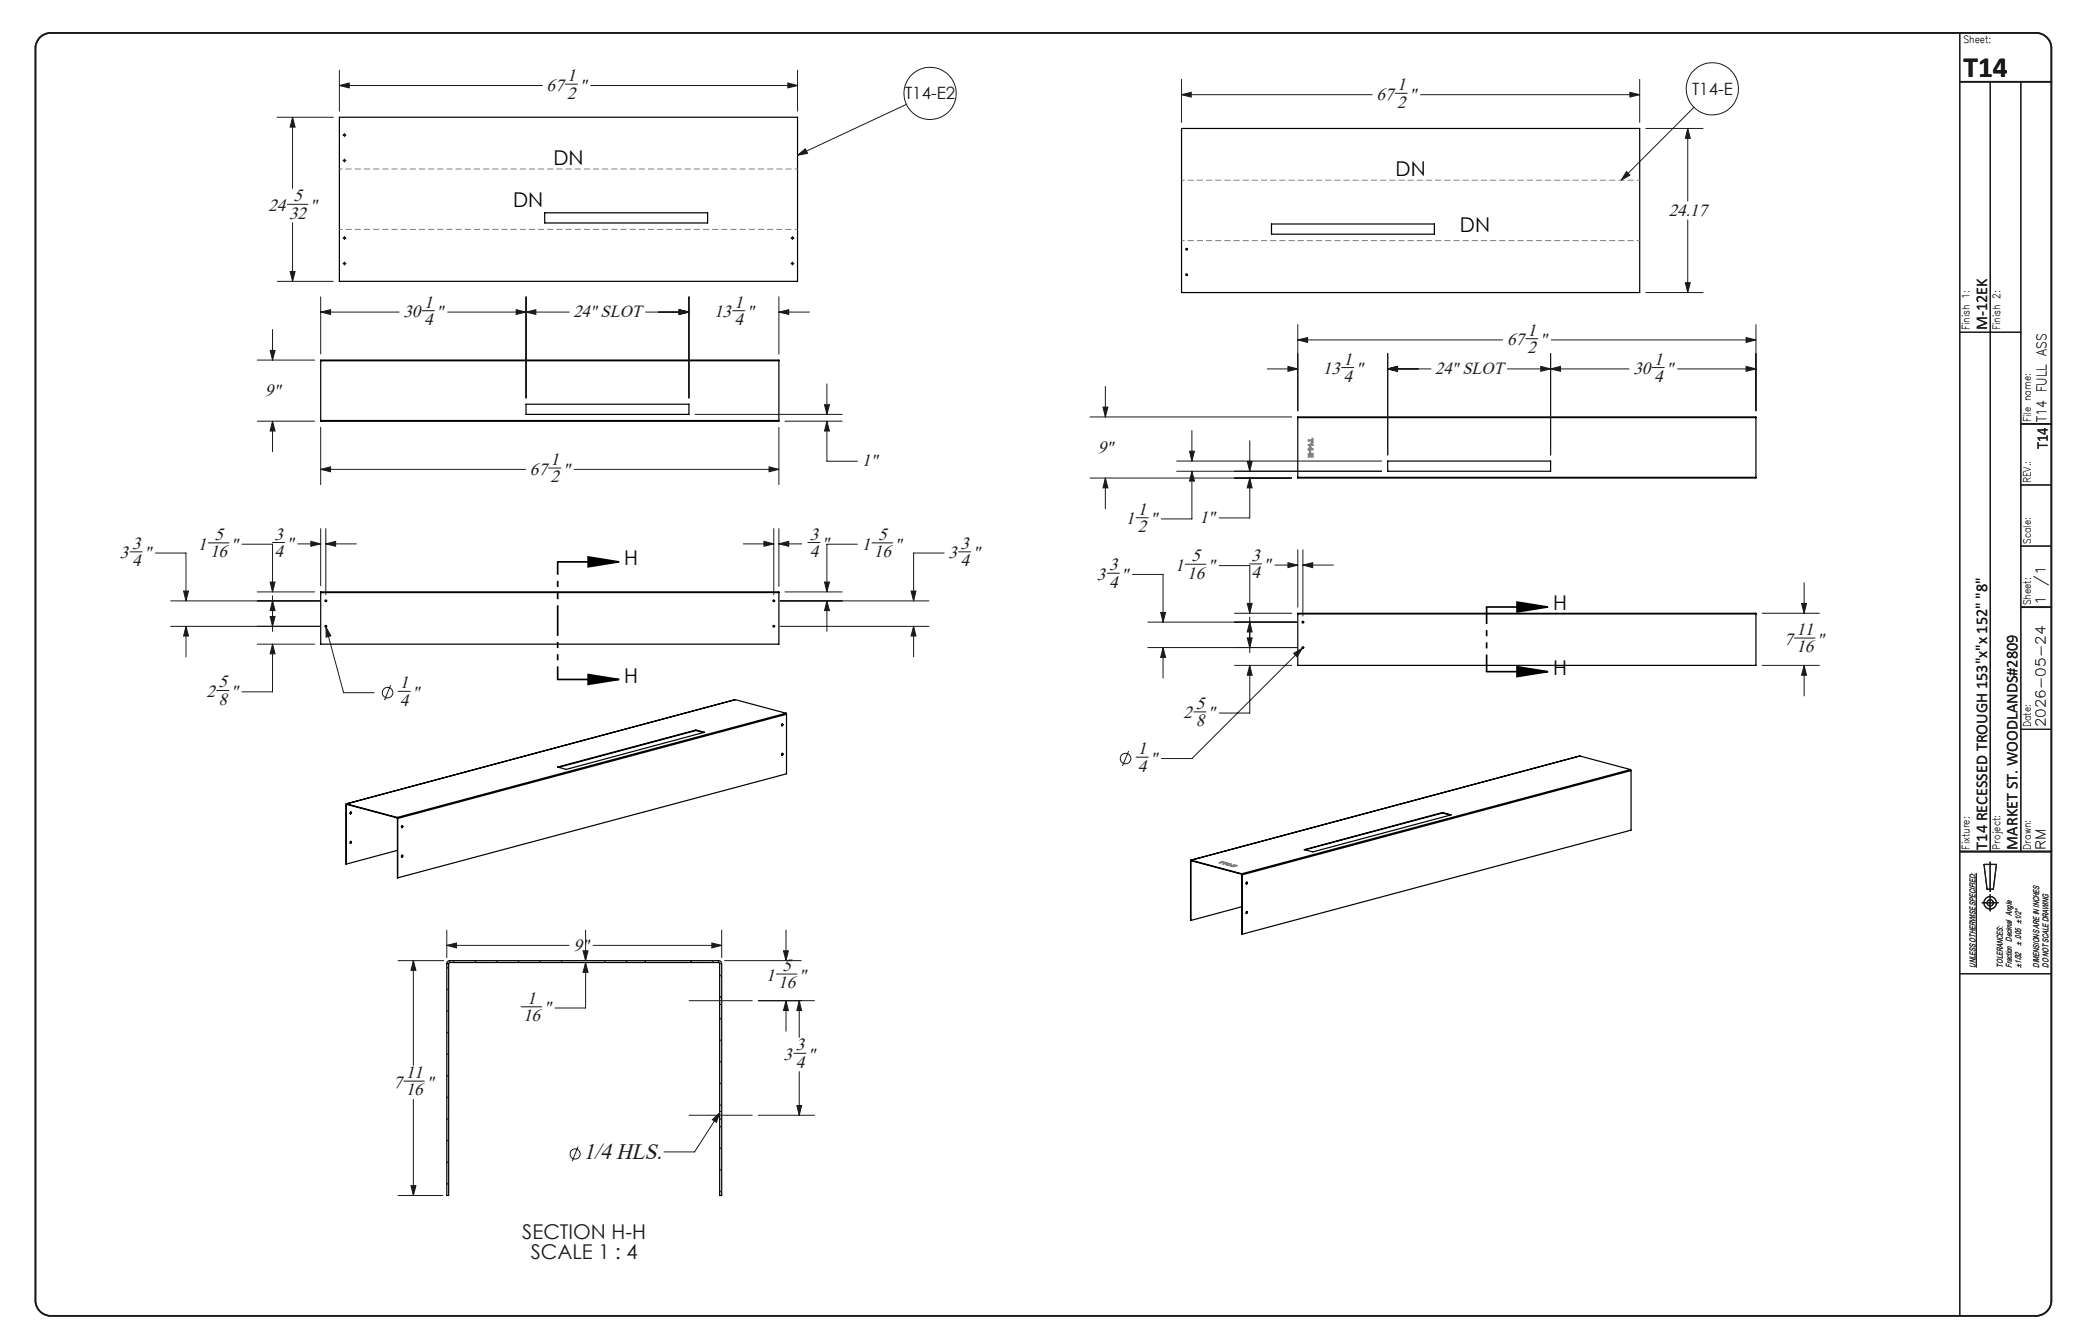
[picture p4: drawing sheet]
<svg xmlns="http://www.w3.org/2000/svg" width="432mm" height="279mm" viewBox="0 0 432 279" stroke-linecap="round" stroke-linejoin="round" font-family="sans-serif">
<g fill="none" stroke="#191924" stroke-width=".21">
<path d="M70.6 17.8l2-.5v1zM70.6 14.6v8.5M70.6 17.8h42.1M117.5 17.5h2.6M122.8 17.8h43M163.8 17.3l2 .5-2 .5zM165.8 14.6v8.5M245.6 19.7l2-.5v1zM245.6 16.5v8.9M245.6 19.7h39.7M290.1 19.4h2.5M295.3 19.7h45.6"/>
<path d="M338.8 19.2l2.1 .5-2.1 .5zM340.9 16.5v8.9M57.6 24.4h11.7M60.8 24.4l.5 2h-1zM60.8 24.4v14.8M71.3 28.1h.1M71.3 33.4h.1M71.5 28.1h.3M71.5 33.4h.3M71.6 27.8h.1M71.6 27.9v.3M71.6 28.4h.1"/>
<path d="M71.6 33.1h.1M71.6 33.2v.3M71.6 33.7h.1M71.9 28.1h.1M71.9 33.4h.1M165.8 32.3l1.6-1.4 .5 1zM188.5 21.7l-22.7 10.6M338.1 35.7l.7 .7-1.8 1.1zM342.2 26.7h11.8M350.9 26.7l.5 2.1h-1zM350.9 26.7v15.1M352.2 22.3l-15.2 15.2"/>
<path d="M57.6 58.5h11.7M59.7 42.5h4.3M60.3 56.4h1l-.5 2.1zM60.8 46.3v12.2M71.3 49.5h.1M71.3 54.8h.1M71.5 49.5h.3M71.5 54.8h.3M71.6 49.2h.1M71.6 49.4v.2M71.6 49.8h.1M71.6 54.5h.1"/>
<path d="M71.6 54.6v.3M71.6 55.1h.1M71.9 49.5h.1M71.9 54.8h.1M164.4 49.5h.1M164.4 54.8h.1M164.6 49.5h.3M164.6 54.8h.3M164.7 49.2h.1M164.7 49.4v.2M164.7 49.8h.1M164.7 54.5h.1"/>
<path d="M164.7 54.6v.3M164.7 55.1h.1M165 49.5h.1M165 54.8h.1M350.4 58.8h1l-.5 2zM350.9 45.7v15.1M53.5 74.9h11.9M56.2 72.8h1l-.5 2.1zM56.7 68.5v6.4M66.7 64.9l2-.5v1zM66.7 61.7v11.9M66.7 64.9h16.3"/>
<path d="M87.8 64.6h2.5M93.1 64.9h25.3M107.3 64.4l2.1 .5-2.1 .5zM109.4 64.9l2-.5v1zM109.4 61.7v21.1M134.2 64.9h9M141.2 64.4l2 .5-2 .5zM143.2 61.7v21.1M152.3 64.6h2.6M161.9 64.9l2.1-.5v1zM161.9 61.7v11.9M161.9 64.9h6.4"/>
<path d="M171.9 79.8v6.3M263.5 76.7h6.3M267.8 76.2l2 .5-2 .5zM269.8 70.7l2.1-.5v1zM269.8 67.5v17.9M269.8 70.7h42.6M278.9 76.4h2.5M288.5 76.7l2-.5v1zM288.5 73.5v21.1M288.5 76.7h9M313.4 76.7h25.3M317.2 70.4h2.5"/>
<path d="M320.3 76.2l2.1 .5-2.1 .5zM322.4 76.7l2-.5v1zM322.4 73.5v21.1M322.5 70.7h42.6M342.2 60.8h11.8M343.5 76.4h2.5M348.8 76.7h16.3M363 76.2l2.1 .5-2.1 .5zM363 70.2l2.1 .5-2.1 .5zM365.1 67.5v17.9M53.5 87.6h11.9M56.7 87.6l.5 2h-1z"/>
<path d="M56.7 87.6v6.3M66.7 97.6l2-.6v1.1zM66.7 88.8v12M66.7 97.6h42.6M114.1 97.3h2.5M119.3 97.6h42.6M144.5 86.1h30.6M159.9 97l2 .6-2 .5zM161.9 88.8v12M163.2 87.6h11.9M171.4 84.1h1l-.5 2zM171.9 87.6l.5 2h-1z"/>
<path d="M171.9 87.6v8.3h6.4M226.6 99.4h41.9M226.6 86.7h41.9M229.3 84.6h1l-.5 2.1zM229.8 99.4l.5 2h-1zM229.8 80.3v6.4M229.8 99.4v6.3M244.6 98h42.6M244.6 95.8h42.6M247.3 93.8h1l-.5 2zM247.8 98l.5 2h-1zM247.8 98v9.9h-6.4"/>
<path d="M247.8 89.5v6.3M259.3 95.9h1l-.5 2.1zM259.8 99.4l.5 2h-1zM259.8 99.4v8.3h-6.3M259.8 91.6v6.4M27.1 114.7h2.5M32.3 115h6.4v9.9M43.3 112.9h4.3M50.3 113.1h6.4v9.9M56.6 112.8h2.6M61.9 113.1h4.8M64.6 112.5l2.1 .6-2.1 .5z"/>
<path d="M66.7 109.9v11.9M67.7 113.1l2.1-.6v1.1zM67.7 113.1h6.4M67.7 109.9v13.7M154.5 113.1h6.4M158.8 112.5l2.1 .6-2.1 .5zM160.9 109.9v13.7M161.9 113.1l2.1-.6v1.1zM161.9 109.9v12M161.9 113.1h4.8M168 112.8h2.5M178.3 113.1h-6.4v9.9"/>
<path d="M181.3 112.9h4.3M196.3 115h-6.4v9.9M199.3 114.7h2.5M230.2 119.2h2.5M235.4 119.4h6.4v9.9M236.2 107.6h2.5M246.4 117.3h4.3M253.5 117.6h6.3v9.9M259.8 117.2h2.5M265 117.5h4.8M267.8 117l2 .5-2 .5zM269.8 114.3v11.9"/>
<path d="M270.9 117.5l2-.5v1zM270.9 114.3v13.8M270.9 117.5h6.3M35.5 124.9h31M35.5 130.2h31M38.2 122.9h1l-.5 2zM38.7 130.2l.5 2h-1zM38.7 130.2v6.4M53.5 123h11.9M53.5 133.9h11.9M56.2 128.2h1l-.5 2zM56.2 121h1l-.5 2z"/>
<path d="M56.7 133.9l.5 2h-1zM56.7 124.9l.5 2h-1zM56.7 133.9v9.9h-6.4M56.7 123.9v7.4M67.8 130.4l1 1.8-1 .3zM67.8 130.4l3.6 13.6h6.4M162.1 124.9h31M162.1 130.2h31M163.2 123h11.9M171.4 121h1l-.5 2zM171.9 124.9l.5 2h-1zM171.9 124.9v6.4"/>
<path d="M189.4 122.9h1l-.5 2zM189.9 130.2l.5 2h-1zM189.9 130.2v6.4M238.6 134.6h31M238.6 129.3h31M241.3 127.3h1l-.5 2zM241.8 134.6l.5 2.1h-1zM241.8 134.6v6.4M256.6 138.3h11.9M256.6 127.5h11.9M259.3 132.6h1l-.5 2zM259.3 125.4h1l-.5 2.1z"/>
<path d="M259.8 138.3l.5 2.1h-1zM259.8 129.3l.5 2.1h-1zM259.8 128.3v7.4M259.8 138.3v9.9h-6.3M269 135.8l1.8-1-1.1 1.8zM270.8 134.8l-23 22.9h-6.4M366.3 138.3h11.9M366.3 127.5h11.9M373.1 132.6h4.2M374.5 125.4h1.1l-.5 2.1zM375.1 138.3l.5 2.1h-1.1zM375.1 121.1v6.4"/>
<path d="M375.1 138.3v6.4M45 143.5h2.6M81.2 142.5l-1.3 3.1M82.8 143.7h2.5M234.6 156.1l-1.2 3.1M236.2 157.4h2.5M248.2 148h2.5M82.8 199.7h9.5M85.9 199.7l.6 2h-1.1zM85.9 199.7v21.7M92.9 196.5l2-.5v1.1zM92.9 193.4v5.7"/>
<path d="M92.9 196.5h25.4M94.5 199.7l-.4 .4M99 199.7l-.4 .4M103.5 199.7l-.4 .4M108 199.7l-.4 .4M112.5 199.7l-.4 .4M116.9 199.7l-.3 .4M121.2 197.7h1l-.5 2zM121.7 193.4v6.3M123.3 196.5h26.7M125.9 199.7l-.3 .4M130.4 199.7l-.4 .4"/>
<path d="M143.9 199.7l-.2 .2M148 196l2 .5-2 .6zM148.4 199.7l-.4 .4M150 193.4v5.7M150.6 199.7h16M162.9 197.7h1l-.5 2zM163.4 193.4v6.3M410.9 181.5v19.6M93.3 200.9l-.4 .4M93.3 205.4l-.4 .4M93.3 209.9l-.4 .4M93.3 214.4l-.4 .4"/>
<path d="M93.3 218.9l-.4 .4M108.3 209.3h4.3M121.7 200.1l.5 2h-1zM121.7 200.1v9.4h-6.3M143.3 208h13.1M150 202.6l-.4 .4M150 207l-.4 .4M150 211.5l-.4 .4M150 216l-.4 .4M157.7 208h11.6M161.4 202.5h4.3M163.4 208l.5 2.1h-1z"/>
<path d="M163.4 208v6.4M165 219h2.6M166.2 208l.5 2.1h-1zM166.2 208v7.7M84 224.8h4.2M85.9 228.6v19.9M93.3 223.4l-.4 .4M93.3 227.9l-.4 .4M93.3 232.4l-.4 .4M93.3 236.9l-.4 .3M120.2 238.4l-1.2 3M143.3 231.8h13.1"/>
<path d="M148.1 232.8l1.5-1.4-.7 1.9zM149.6 231.4l-5.2 8.1h-6.4M150 220.5l-.4 .4M150 225l-.4 .4M150 229.5l-.4 .4M150 234l-.4 .4M150 238.5l-.4 .4M157.7 231.8h11.6M165.7 229.8h1l-.5 2zM166.2 222.8v9M82.8 248.5h9.2M85.4 246.5h1.1l-.6 2z"/>
<path d="M93.3 241.3l-.4 .5M93.3 245.9l-.4 .3M150 243l-.4 .4M150 247.5l-.4 .4"/>
<circle cx="193.4" cy="19.4" r="5.4"/>
<circle cx="356" cy="18.5" r="5.4"/>
<circle cx="80.6" cy="144" r="1.09"/>
<circle cx="234" cy="157.7" r="1.09"/>
<circle cx="119.6" cy="239.9" r="1.06"/>
</g>
<g fill="none" stroke="#191924" stroke-width=".25">
<path d="M407.4 6.8v266.7M413.8 17v160M420.1 17v160M407.4 69.1h12.7M420.1 113.5h6.4M420.1 100.8h6.4M420.1 151.6h6.4M407.4 177h19.1M412.5 179.7h2.5l-.6 5.2h-1.3zM413.7 179.2v6.1M412.1 187.7h3.3M413.7 186v3.4"/>
<path d="M407.4 202.4h19.1"/>
<circle cx="413.7" cy="187.7" r=".66"/>
<circle cx="413.8" cy="187.7" r="1.29"/>
</g>
<path d="M8.2 7.9a3.3 3.3 0 0 1 2.3-1.1h412.8a3.2 3.2 0 0 1 3.2 3.2v260.4a3.2 3.2 0 0 1-3.2 3.1h-412.8a3.2 3.2 0 0 1-3.1-3.1v-260.4a3.2 3.2 0 0 1 .8-2.1zM407.4 17h19.1M420.1 88.1h6.4M420.1 126.2h6.4M407.4 177h19.1" fill="none" stroke="#191924" stroke-width=".35"/>
<g fill="none" stroke="#000" stroke-width=".25">
<path d="M70.6 24.4h95.2v34.1h-95.2zM245.6 26.7h95.3v34.1h-95.3zM113.2 44.2h33.9v2.2h-33.9zM264.3 46.6h33.9v2.1h-33.9zM66.7 75v-.1h95.2v.1M66.7 75h95.2M66.7 75v12.4M161.9 75v12.4M66.7 87.4v.2h95.2v-.2M66.7 87.4h95.2M109.4 84h33.8v2.1h-33.8zM269.8 86.8v-.1h95.3v.1"/>
<path d="M269.8 99.2v.2h95.3v-.2M269.8 86.8h95.3M269.8 99.2h95.3M269.8 86.8v12.4M288.5 95.8h33.9v2.2h-33.9zM365.1 86.8v12.4M66.7 123.2v-.2h95.2v.2M66.7 123.2v10.7h95.2v-10.7M66.7 123.2h95.2M269.8 127.6v-.1h95.3v.1M269.8 127.6v10.7h95.3v-10.7M269.8 127.6h95.3"/>
<path d="M115.9 159.5l28.8-7.7 1.8 .4-28.8 7.7zM144.7 151.8v.1M144.7 151.9l-28.6 7.6M144.7 151.9l1.6 .4M152.8 145.5h.1M152.9 145.5l-80.9 21.6M152.9 145.5l10.5 2.8M162.6 150.5l.1 .2-.2 .2M162.6 156.6l.1 .2-.2 .2M163.4 148.3l.1 .2M163.4 148.3l-80.8 21.6M163.5 148.5l-80.8 21.6"/>
<path d="M163.5 148.5v12.4l-80.8 21.6M328.4 157.2h.1M328.4 157.2l-80.8 21.6M328.4 157.2l10.6 2.8M339 160l.1 .2M339 160l-80.8 21.6M71.9 167.3h.1M71.9 167.3l.1 12.3M72 167.3v12.3M72 167.1l-.1 .2M72 167.2v.1M72 167.1l10.6 2.8"/>
<path d="M72 167.2l10.6 2.8M72 167.1v.1M72.1 167.2l-.1 .1M72.9 168.8l.1 .3-.2 .1M72.9 174.9l.1 .3-.2 .1M82.6 169.9l.1 .2M82.6 170v.1M82.6 169.9v.1M82.6 170.1h.1M82.6 170.1l.1 12.4M82.6 176.8l-10.6 2.8M82.7 170.1v12.4"/>
<path d="M83.6 171.7l.1 .1-.2 .2M83.6 177.8l.1 .2-.2 .2M247.5 179h.1M247.5 179l.1 12.3M247.6 179h.1M247.6 178.8l-.1 .2M247.6 178.9l10.6 2.9M247.6 178.8v12.5M247.6 178.8l10.6 2.8M247.7 178.9l-.1 .1M271.1 176.6l28.8-7.7 1.8 .5-28.8 7.7zM299.9 168.9v.1"/>
<path d="M299.9 169l-28.6 7.7M299.9 169l1.6 .4M339.1 160.2l-80.8 21.7M339.1 160.2v12.4l-80.8 21.6M93.1 199.9l.3-.2h56a.66 .66 0 0 1 .6 .6v48.2h-.4v-48.2l-.2-.2h-56l-.1 .2v48.2h-.4v-48.3zM134.2 199.7v.4M143.7 199.7v.4M258.2 181.6l.1 .3M258.2 181.8h.1M258.2 181.6v.2M258.2 181.8l.1 .1M258.2 181.8l.1 12.4"/>
<path d="M258.2 188.5l-10.6 2.8M258.3 181.9v12.3M259.2 183.4l.1 .2-.2 .2M259.2 189.5l.1 .2-.2 .2"/>
<circle cx="71.6" cy="33.4" r=".18"/>
<circle cx="71.6" cy="28.1" r=".18"/>
<circle cx="71.6" cy="49.5" r=".17"/>
<circle cx="71.6" cy="54.8" r=".17"/>
<circle cx="164.7" cy="54.8" r=".17"/>
<circle cx="164.7" cy="49.5" r=".17"/>
<circle cx="246.7" cy="57.1" r=".19"/>
<circle cx="246.7" cy="51.8" r=".19"/>
<circle cx="67.7" cy="130.2" r=".19"/>
<circle cx="67.7" cy="124.9" r=".19"/>
<circle cx="160.9" cy="130.2" r=".19"/>
<circle cx="160.9" cy="124.9" r=".19"/>
<circle cx="270.9" cy="134.6" r=".17"/>
<circle cx="270.9" cy="129.3" r=".17"/>
<circle cx="162.6" cy="150.7" r=".18"/>
<circle cx="162.6" cy="156.8" r=".18"/>
<circle cx="72.9" cy="169" r=".18"/>
<circle cx="72.9" cy="175.1" r=".19"/>
<circle cx="83.6" cy="171.9" r=".18"/>
<circle cx="83.6" cy="178" r=".18"/>
<circle cx="259.1" cy="183.6" r=".19"/>
<circle cx="259.2" cy="189.7" r=".19"/>
</g>
<path d="M93.5 199.7v.4M93.3 200.3h-.4M149.4 200.1v-.4M149.6 208.8h.4M150 200.3h-.4M150 207.2h-.4M149.6 232.6h.4M150 231h-.4" fill="none" stroke="#000" stroke-width=".21" stroke-dasharray="1.3 .6" stroke-linecap="butt"/>
<path d="M115.9 116.8h12.7M122.3 115.8l6.3 1-6.3 1zM309 126.2h12.7M309 139.6h12.7M315.4 125.2l6.3 1-6.3 1zM315.4 138.6l6.3 1-6.3 1.1zM115.9 141.3h12.7M122.3 140.2l6.3 1.1-6.3 1z" fill="none" stroke="#000" stroke-width=".35"/>
<path d="M272 91.5l.8-.1 .1-.3 .1 .8-.2 .1v-.3h-.7zM272 92.4h.7l-.1-.2 .1-.1 .3 .5h-.9zM272 94.3h.9l.1 .7h-.2v-.5h-.2v.5l-.2-.1v-.4h-.2v.5h-.2zM272.2 92.9h.2l.6 .4v.2h-.6l-.1 .2-.3-.2v-.1l.2-.1zM272.3 93.7l.2 .1-.1 .3h-.1zM272.4 93.1l.3 .2h-.3zM253.4 179.4l.7-.2-.2-.1 .7 .1zM254.2 179.6l.6-.2h-.3h.7zM254.8 179.6h1.1l-.7 .2zM255.1 179.7l.5-.1zM255.6 179.8l.4 .1zM255.8 180l.7-.2 .7 .2-.6-.1h-.1l.4 .2-.8-.1 .4 .2z" fill="none" stroke="#808080" stroke-width=".25"/>
<path d="M115.9 116.8v24.4" fill="none" stroke="#000" stroke-width=".35" stroke-dasharray="6.3 1.3 1.3 1.3 1.3 1.3" stroke-dashoffset="3.7" stroke-linecap="butt"/>
<path d="M309.1 126.2v13.4" fill="none" stroke="#000" stroke-width=".35" stroke-dasharray="6.3 1.3 1.3 1.3 1.3 1.3" stroke-dashoffset="2.8" stroke-linecap="butt"/>
<path d="M70.6 35.1h95.2M245.6 37.5h95.3M165.8 47.7h-95.2M340.9 50h-95.3" fill="none" stroke="#808080" stroke-width=".21" stroke-dasharray="1.3 .6" stroke-dashoffset=".6" stroke-linecap="butt"/>
<path d="M122.3 115.8l6.3 1-6.3 1zM122.3 140.2l6.3 1.1-6.3 1zM315.4 125.2l6.3 1-6.3 1zM315.4 138.6l6.3 1-6.3 1.1z" fill="#000"/>
<g fill="#191924">
<path d="M148.1 232.8l1.5-1.4-.7 1.9z"/>
<path d="M60.8 24.4l.5 2h-1zM60.3 56.4h1l-.5 2.1zM163.8 17.3l2 .5-2 .5zM70.6 17.8l2-.5v1zM158.8 112.5l2.1 .6-2.1 .5zM161.9 113.1l2.1-.6v1.1zM171.9 124.9l.5 2h-1zM171.4 121h1l-.5 2zM189.4 122.9h1l-.5 2zM189.9 130.2l.5 2h-1zM56.7 133.9l.5 2h-1zM56.2 128.2h1l-.5 2zM38.2 122.9h1l-.5 2zM38.7 130.2l.5 2h-1zM56.2 121h1l-.5 2zM56.7 124.9l.5 2h-1zM67.7 113.1l2.1-.6v1.1zM64.6 112.5l2.1 .6-2.1 .5zM67.8 130.4v2.1l1-.3zM350.9 26.7l.5 2.1h-1zM350.4 58.8h1l-.5 2zM338.8 19.2l2.1 .5-2.1 .5zM245.6 19.7l2-.5v1zM166.2 208l.5 2.1h-1zM165.7 229.8h1l-.5 2zM163.4 208l.5 2.1h-1zM162.9 197.7h1l-.5 2zM121.2 197.7h1l-.5 2zM121.7 200.1l.5 2h-1zM148 196l2 .5-2 .6zM92.9 196.5l2-.5v1.1zM85.9 199.7l.6 2h-1.1zM85.4 246.5h1.1l-.6 2z"/>
<path d="M165.8 32.3l1.6-1.4 .5 1zM338.1 35.7l.7 .7-1.8 1.1z"/>
<path d="M159.9 97l2 .6-2 .5zM66.7 97.6l2-.6v1.1zM109.4 64.9l2-.5v1zM141.2 64.4l2 .5-2 .5zM107.3 64.4l2.1 .5-2.1 .5zM66.7 64.9l2-.5v1zM141.2 64.4l2 .5-2 .5zM161.9 64.9l2.1-.5v1zM171.4 84.1h1l-.5 2zM171.9 87.6l.5 2h-1zM56.7 87.6l.5 2h-1zM56.2 72.8h1l-.5 2.1zM320.3 76.2l2.1 .5-2.1 .5zM288.5 76.7l2-.5v1zM288.5 76.7l2-.5v1zM267.8 76.2l2 .5-2 .5zM322.4 76.7l2-.5v1zM363 76.2l2.1 .5-2.1 .5zM247.8 98l.5 2h-1zM247.3 93.8h1l-.5 2zM259.8 99.4l.5 2h-1zM259.3 95.9h1l-.5 2.1zM229.8 99.4l.5 2h-1zM229.3 84.6h1l-.5 2.1zM363 70.2l2.1 .5-2.1 .5zM269.8 70.7l2.1-.5v1z"/>
<path d="M259.3 132.6h1l-.5 2zM259.8 138.3l.5 2.1h-1zM241.8 134.6l.5 2.1h-1zM241.3 127.3h1l-.5 2zM259.8 129.3l.5 2.1h-1zM259.3 125.4h1l-.5 2.1zM270.9 117.5l2-.5v1zM267.8 117l2 .5-2 .5zM269 135.8l.7 .8 1.1-1.8zM375.1 138.3l.5 2.1h-1.1zM374.5 125.4h1.1l-.5 2.1z"/>
</g>
<text font-size="6.1" fill="#191924" x="408.2" y="16.1">T14</text>
<text font-size="4.7" fill="#191924" x="121.3" y="240.9">1/4 HLS.</text>
<g font-size="4.2">
<text x="115.1" y="34.2">DN</text>
<text x="290.1" y="36.6">DN</text>
<text x="106.7" y="42.9">DN</text>
<text x="303.5" y="48.2">DN</text>
<text x="129.8" y="117.5">H</text>
<text x="322.9" y="126.9">H</text>
<text x="129.8" y="141.9">H</text>
<text x="322.9" y="140.3">H</text>
</g>
<g font-size="4.2" fill="#191924">
<text x="108.6" y="257.6">SECTION H-H</text>
<text x="110.3" y="261.8">SCALE 1 : 4</text>
</g>
<g font-size="3.7" fill="#191924">
<text x="117.9" y="16.9">1</text>
<text x="113.6" y="18.9">67</text>
<text x="117.9" y="20.5">2</text>
<text x="120.5" y="18.9">&quot;</text>
<text x="286.2" y="20.8">67</text>
<text x="290.4" y="18.8">1</text>
<text x="290.4" y="22.4">2</text>
<text x="293" y="20.8">&quot;</text>
<text x="61" y="41.8">5</text>
<text x="55.8" y="43.8">24</text>
<text x="60.1" y="45.4">32</text>
<text x="64.4" y="43.8">&quot;</text>
<text x="346.9" y="44.9">24.17</text>
<text x="83.9" y="66">30</text>
<text x="88.2" y="64">1</text>
<text x="90.7" y="66">&quot;</text>
<text x="119.2" y="66">24&quot; SLOT</text>
<text x="148.4" y="66">13</text>
<text x="152.7" y="64">1</text>
<text x="155.3" y="66">&quot;</text>
<text x="88.2" y="67.6">4</text>
<text x="152.7" y="67.6">4</text>
<text x="313.3" y="71.8">67</text>
<text x="317.6" y="69.8">1</text>
<text x="320.1" y="71.8">&quot;</text>
<text x="275" y="77.8">13</text>
<text x="279.3" y="75.8">1</text>
<text x="281.8" y="77.8">&quot;</text>
<text x="298.4" y="77.8">24&quot; SLOT</text>
<text x="317.6" y="73.4">2</text>
<text x="339.6" y="77.8">30</text>
<text x="343.9" y="75.8">1</text>
<text x="346.4" y="77.8">&quot;</text>
<text x="55.1" y="82.3">9&quot;</text>
<text x="279.3" y="79.4">4</text>
<text x="343.9" y="79.4">4</text>
<text x="228.2" y="94.1">9&quot;</text>
<text x="110.2" y="98.7">67</text>
<text x="114.5" y="100.3">2</text>
<text x="114.5" y="96.7">1</text>
<text x="117" y="98.7">&quot;</text>
<text x="179.2" y="97">1&quot;</text>
<text x="236.6" y="107">1</text>
<text x="44.6" y="112.2">5</text>
<text x="57" y="112.2">3</text>
<text x="168.3" y="112.2">3</text>
<text x="182.6" y="112.2">5</text>
<text x="234.1" y="109">1</text>
<text x="236.6" y="110.6">2</text>
<text x="239.1" y="109">&quot;</text>
<text x="249.4" y="108.8">1&quot;</text>
<text x="24.9" y="116.1">3</text>
<text x="27.4" y="114.1">3</text>
<text x="27.4" y="117.7">4</text>
<text x="30" y="116.1">&quot;</text>
<text x="41.2" y="114.2">1</text>
<text x="43.7" y="115.8">16</text>
<text x="48" y="114.2">&quot;</text>
<text x="57" y="115.8">4</text>
<text x="59.6" y="114.2">&quot;</text>
<text x="168.3" y="115.8">4</text>
<text x="170.9" y="114.2">&quot;</text>
<text x="179.2" y="114.2">1</text>
<text x="181.7" y="115.8">16</text>
<text x="186" y="114.2">&quot;</text>
<text x="197.2" y="116.1">3</text>
<text x="199.7" y="117.7">4</text>
<text x="199.7" y="114.1">3</text>
<text x="202.2" y="116.1">&quot;</text>
<text x="230.6" y="118.5">3</text>
<text x="244.3" y="118.7">1</text>
<text x="247.7" y="116.7">5</text>
<text x="251.1" y="118.7">&quot;</text>
<text x="260.2" y="116.6">3</text>
<text x="262.7" y="118.6">&quot;</text>
<text x="228.1" y="120.5">3</text>
<text x="230.6" y="122.1">4</text>
<text x="233.1" y="120.5">&quot;</text>
<text x="246.8" y="120.3">16</text>
<text x="260.2" y="120.2">4</text>
<text x="370.9" y="134">7</text>
<text x="373.5" y="132">11</text>
<text x="373.5" y="135.6">16</text>
<text x="377.7" y="134">&quot;</text>
<text x="45.4" y="142.9">5</text>
<text x="83.2" y="143.1">1</text>
<text x="42.9" y="144.9">2</text>
<text x="45.4" y="146.5">8</text>
<text x="48" y="144.9">&quot;</text>
<text x="83.2" y="146.7">4</text>
<text x="85.7" y="145.1">&quot;</text>
<text x="246.1" y="149.4">2</text>
<text x="248.6" y="147.4">5</text>
<text x="251.1" y="149.4">&quot;</text>
<text x="248.6" y="151">8</text>
<text x="236.6" y="160.4">4</text>
<text x="236.6" y="156.8">1</text>
<text x="239.1" y="158.8">&quot;</text>
<text x="119.2" y="197.6">9&quot;</text>
<text x="159.3" y="203.9">1</text>
<text x="162.7" y="201.9">5</text>
<text x="166.1" y="203.9">&quot;</text>
<text x="109.6" y="208.7">1</text>
<text x="161.8" y="205.5">16</text>
<text x="108.7" y="212.3">16</text>
<text x="113" y="210.7">&quot;</text>
<text x="162.9" y="220.3">3</text>
<text x="165.4" y="218.3">3</text>
<text x="165.4" y="221.9">4</text>
<text x="168" y="220.3">&quot;</text>
<text x="81.8" y="226.1">7</text>
<text x="84.3" y="224.1">11</text>
<text x="84.3" y="227.7">16</text>
<text x="88.6" y="226.1">&quot;</text>
</g>
<g font-size="3.5" fill="#191924">
<text x="188.2" y="20.6">T14-E2</text>
<text x="351.8" y="19.7">T14-E</text>
</g>
<g font-size="3.4" fill="#191924">
<text x="413.1" y="68.7" transform="rotate(-90 413.1 68.7)">M-12EK</text>
<text x="425.7" y="93.4" transform="rotate(-90 425.7 93.4)">T14</text>
<text x="413.1" y="176.6" transform="rotate(-90 413.1 176.6)">T14 RECESSED TROUGH 153&quot;x&quot;x 152&quot; &quot;8&quot;</text>
<text x="419.4" y="176.6" transform="rotate(-90 419.4 176.6)">MARKET ST. WOODLANDS#2809</text>
</g>
<g font-size="2.8" fill="#191924">
<text x="425.5" y="87.7" transform="rotate(-90 425.5 87.7)">T14 FULL ASS</text>
<text x="425.2" y="125.8" transform="rotate(-90 425.2 125.8)">1</text>
<text x="425.2" y="121.7" transform="rotate(-90 425.2 121.7)">/1</text>
<text x="425.2" y="151.2" transform="rotate(-90 425.2 151.2)">2026-05-24</text>
<text x="425.2" y="176.6" transform="rotate(-90 425.2 176.6)">RM</text>
</g>
<g font-size="2.1" fill="#191924">
<text x="408.2" y="8.9">Sheet:</text>
<text x="409.5" y="68.7" transform="rotate(-90 409.5 68.7)">Finish 1:</text>
<text x="415.8" y="68.7" transform="rotate(-90 415.8 68.7)">Finish 2:</text>
<text x="422.2" y="87.7" transform="rotate(-90 422.2 87.7)">File name:</text>
<text x="422.2" y="100.4" transform="rotate(-90 422.2 100.4)">REV.:</text>
<text x="422.2" y="113.1" transform="rotate(-90 422.2 113.1)">Scale:</text>
<text x="422.2" y="125.8" transform="rotate(-90 422.2 125.8)">Sheet:</text>
<text x="422.2" y="151.2" transform="rotate(-90 422.2 151.2)">Date:</text>
<text x="409.5" y="176.6" transform="rotate(-90 409.5 176.6)">Fixture:</text>
<text x="415.8" y="176.6" transform="rotate(-90 415.8 176.6)">Project:</text>
<text x="422.2" y="176.6" transform="rotate(-90 422.2 176.6)">Drawn:</text>
</g>
<g font-size="1.7" fill="#191924">
<text x="420.2" y="196.6" transform="rotate(-90 420.2 196.6)">± .005 ±1/2°</text>
<text x="410.7" y="201.1" transform="rotate(-90 410.7 201.1)">UNLESS OTHERWISE SPECIFIED:</text>
<text x="416.4" y="201.1" transform="rotate(-90 416.4 201.1)">TOLERANCES:</text>
<text x="418.3" y="201.1" transform="rotate(-90 418.3 201.1)">Fraction Decimal Angle</text>
<text x="420.2" y="201.1" transform="rotate(-90 420.2 201.1)">±1/32</text>
<text x="424" y="201.1" transform="rotate(-90 424 201.1)">DIMENSIONS ARE IN INCHES</text>
<text x="425.9" y="201.1" transform="rotate(-90 425.9 201.1)">DO NOT SCALE DRAWING</text>
</g>
</svg>
